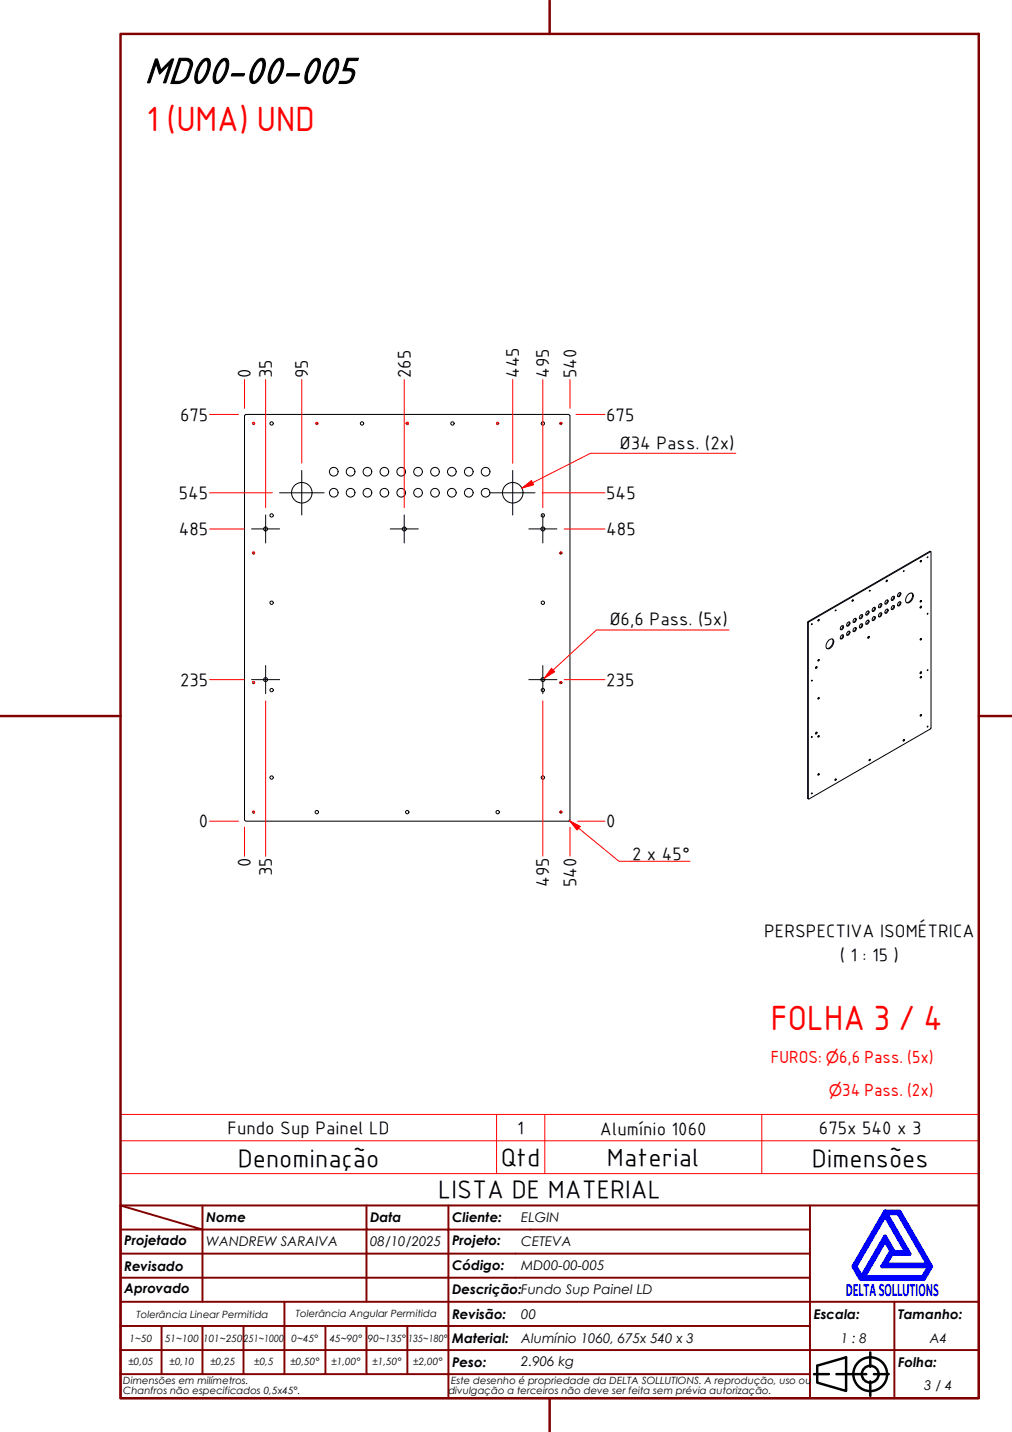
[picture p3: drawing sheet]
<svg xmlns="http://www.w3.org/2000/svg" width="210mm" height="297mm" viewBox="0 0 210 297" stroke-linecap="round" stroke-linejoin="round" font-family="sans-serif">
<!-- layer: Visible (ABNT) -->
<g fill="none" stroke="#000" stroke-width=".21">
<path d="M51 86h67l.2 .2v83.9l-.2 .2h-67l-.3-.2v-83.9zM187.4 118.4h.1l-.1 .2zM191 116.3l-.1 .2M193 114.4l.1 36.6-.1 .2-25.3 14.6-.2-.2v-36.5M193 114.4l-25.3 14.6M193 114.4l-.1-.1-25.3 14.6M167.6 128.9l.1 .1v.2l-.2-.1zM167.7 129.2v36.5M169.2 138.3h.3l-.3 .4-.1-.1zM169.3 138.3l-.2 .3M169.8 128.5l-.1 .2M169.8 136.8l-.1 .2"/>
<path d="M171.9 132.8a.6 .6 0 0 1 .9-.1 .6 .6 0 0 1 0 .8l-.2 .5a.7 .7 0 0 1-.5 .6 .7 .7 0 0 1-.7-.3v-.6zM172.6 132.6a1.38 1.38 0 0 1-1.1 1.9M174.5 130a.3 .3 0 0 1 .4-.2 .3 .3 0 0 1 0 .5l-.1 .1a.32 .32 0 0 1-.5 .2 .32 .32 0 0 1 .1-.5zM174.5 131.8a.31 .31 0 0 1 .5 .1 .31 .31 0 0 1-.2 .4 .32 .32 0 0 1-.5 .2 .32 .32 0 0 1 .1-.5zM174.8 129.8l-.1 .5-.4 .3M174.8 131.7l-.1 .5-.4 .3M175.9 131a.31 .31 0 0 1 .4 .1 .31 .31 0 0 1-.2 .5 .31 .31 0 0 1-.5 .1 .31 .31 0 0 1 .1-.5zM175.9 129.1a.31 .31 0 0 1 .4 .1 .31 .31 0 0 1-.2 .5 .31 .31 0 0 1-.5 .1 .31 .31 0 0 1 .1-.5zM176.1 129v.5l-.5 .3M176.1 130.9v.5l-.5 .3M176.8 124.4l-.1 .2M177.2 130.3a.32 .32 0 0 1 .4 0 .32 .32 0 0 1-.1 .5 .32 .32 0 0 1-.5 .2 .32 .32 0 0 1 0-.6z"/>
<path d="M177.2 128.4a.32 .32 0 0 1 .4 0 .32 .32 0 0 1-.1 .5 .32 .32 0 0 1-.5 .2 .32 .32 0 0 1 0-.6zM177.4 128.3v.4l-.4 .4M177.4 130.2v.4l-.4 .4M178.4 129.6a.3 .3 0 0 1 .5-.2 .3 .3 0 0 1 0 .5l-.1 .1a.32 .32 0 0 1-.5 .2 .32 .32 0 0 1 .1-.5zM178.4 127.7a.3 .3 0 0 1 .5-.2 .3 .3 0 0 1 0 .5l-.1 .1a.32 .32 0 0 1-.5 .2 .32 .32 0 0 1 .1-.5zM178.8 127.5l-.1 .5-.4 .3M178.8 129.4l-.1 .5-.4 .3M179.8 128.7a.31 .31 0 0 1 .5 .1 .31 .31 0 0 1-.2 .5 .31 .31 0 0 1-.5 .1 .31 .31 0 0 1 .1-.5zM179.8 126.8a.31 .31 0 0 1 .5 .1 .31 .31 0 0 1-.2 .5 .31 .31 0 0 1-.5 .1 .31 .31 0 0 1 .1-.5zM180.1 126.7l-.1 .5-.4 .3M180.1 128.6l-.1 .5-.4 .3M180.1 132l.2 .2-.3 .2z"/>
<path d="M180.1 132l-.1 .3M180.3 122.5h.2l-.1 .1zM181.1 128a.32 .32 0 0 1 .5 .1 .32 .32 0 0 1-.2 .4 .32 .32 0 0 1-.5 .2 .32 .32 0 0 1 .1-.5zM181.1 126.1a.32 .32 0 0 1 .5 0 .32 .32 0 0 1-.2 .5 .32 .32 0 0 1-.5 .2 .32 .32 0 0 1 .1-.6zM181.4 126v.4l-.5 .4M181.4 127.9v.4l-.5 .4M182.4 127.3a.3 .3 0 0 1 .4-.1 .3 .3 0 0 1 0 .4v.1a.32 .32 0 0 1-.6 .2 .32 .32 0 0 1 .1-.5zM182.4 125.4a.3 .3 0 0 1 .4-.2 .3 .3 0 0 1 0 .5v.1a.32 .32 0 0 1-.6 .2 .32 .32 0 0 1 .1-.5zM182.7 125.2l-.1 .5-.4 .3M182.7 127.1l-.1 .5-.4 .3M183.8 126.5a.31 .31 0 0 1 .5 0 .31 .31 0 0 1-.2 .5 .31 .31 0 0 1-.5 .1 .31 .31 0 0 1 0-.5zM183.8 124.6a.31 .31 0 0 1 .5 0 .31 .31 0 0 1-.2 .5 .31 .31 0 0 1-.5 .1 .31 .31 0 0 1 0-.5z"/>
<path d="M183.9 120.4l-.1 .2M184 124.4v.5l-.4 .3M184 126.4v.4l-.4 .3M185.1 125.7a.32 .32 0 0 1 .5 .1 .32 .32 0 0 1-.2 .4 .32 .32 0 0 1-.5 .2 .32 .32 0 0 1 .1-.5zM185.1 123.8a.32 .32 0 0 1 .5 .1 .32 .32 0 0 1-.2 .4 .32 .32 0 0 1-.5 .2 .32 .32 0 0 1 .1-.5zM185.4 123.7l-.1 .4-.4 .4M185.4 125.6l-.1 .4-.4 .4M186.3 125a.3 .3 0 0 1 .5-.1 .3 .3 0 0 1 0 .5 .33 .33 0 0 1-.5 .3 .33 .33 0 0 1 0-.6zM186.4 123a.31 .31 0 0 1 .5 .1 .31 .31 0 0 1-.2 .5 .32 .32 0 0 1-.5 .1 .32 .32 0 0 1 .1-.5zM186.7 122.9l-.1 .6-.4 .2M186.7 124.8l-.1 .6-.4 .2M188.4 123.3a.6 .6 0 0 1 .9-.2 .6 .6 0 0 1 .1 .9l-.4 .6a.61 .61 0 0 1-.6 .5 .61 .61 0 0 1-.6-.5l.2-.8z"/>
<path d="M189.1 123a1.38 1.38 0 0 1-1.1 2M190.9 125.9l.2-.1-.2 .3zM190.9 139.4h.2v.1l-.2 .2zM191 132.5l-.1 .2M191 124.6l-.1 .2M191 139.4l-.2 .3M191 125.8l-.2 .3M169.3 151.9l.2 .1-.3 .3-.1-.2zM169.3 151.9l-.2 .3M169.8 144.7l-.1 .2M169.8 152.6l-.1 .2M180.4 157.5l-.1 .2"/>
<path d="M187.4 153.4l-.1 .2M191 148.3l-.1 .1M191 140.4l-.1 .2M169.8 160.5l-.1 .2M173.3 161.6l-.1 .2"/>
<circle cx="52.6" cy="87.8" r=".2"/>
<circle cx="56.3" cy="87.8" r=".35"/>
<circle cx="65.7" cy="87.8" r=".2"/>
<circle cx="69.2" cy="97.8" r=".9"/>
<circle cx="72.7" cy="97.8" r=".9"/>
<circle cx="75.1" cy="87.8" r=".35"/>
<circle cx="76.2" cy="97.8" r=".9"/>
<circle cx="79.7" cy="97.8" r=".9"/>
<circle cx="83.2" cy="97.8" r=".9"/>
<circle cx="84.5" cy="87.8" r=".2"/>
<circle cx="86.7" cy="97.8" r=".9"/>
<circle cx="90.2" cy="97.8" r=".9"/>
<circle cx="93.7" cy="97.8" r=".9"/>
<circle cx="93.8" cy="87.8" r=".35"/>
<circle cx="97.2" cy="97.8" r=".9"/>
<circle cx="100.7" cy="97.8" r=".9"/>
<circle cx="103.2" cy="87.8" r=".2"/>
<circle cx="112.6" cy="87.8" r=".35"/>
<circle cx="116.3" cy="87.8" r=".2"/>
<circle cx="52.6" cy="114.7" r=".2"/>
<circle cx="55.1" cy="109.7" r=".41"/>
<circle cx="56.3" cy="106.9" r=".35"/>
<circle cx="62.6" cy="102.2" r="2.13"/>
<circle cx="69.2" cy="102.2" r=".9"/>
<circle cx="72.7" cy="102.2" r=".9"/>
<circle cx="76.2" cy="102.2" r=".9"/>
<circle cx="79.7" cy="102.2" r=".9"/>
<circle cx="83.2" cy="102.2" r=".9"/>
<circle cx="83.9" cy="109.7" r=".41"/>
<circle cx="86.7" cy="102.2" r=".9"/>
<circle cx="90.2" cy="102.2" r=".9"/>
<circle cx="93.7" cy="102.2" r=".9"/>
<circle cx="97.2" cy="102.2" r=".9"/>
<circle cx="100.7" cy="102.2" r=".9"/>
<circle cx="106.4" cy="102.2" r="2.13"/>
<circle cx="112.6" cy="109.7" r=".41"/>
<circle cx="112.6" cy="106.9" r=".35"/>
<circle cx="116.3" cy="114.7" r=".2"/>
<circle cx="191" cy="116.4" r=".15"/>
<circle cx="192.4" cy="115.6" r=".09"/>
<circle cx="56.3" cy="125" r=".35"/>
<circle cx="112.6" cy="125" r=".35"/>
<circle cx="168.4" cy="129.5" r=".09"/>
<circle cx="169.8" cy="137" r=".15"/>
<circle cx="169.8" cy="128.7" r=".15"/>
<circle cx="173.3" cy="126.6" r=".09"/>
<circle cx="176.9" cy="124.6" r=".15"/>
<circle cx="183.9" cy="120.5" r=".15"/>
<circle cx="191" cy="124.7" r=".15"/>
<circle cx="191" cy="132.6" r=".15"/>
<circle cx="192.4" cy="139" r=".09"/>
<circle cx="192.4" cy="127.3" r=".09"/>
<circle cx="52.6" cy="141.6" r=".2"/>
<circle cx="55.1" cy="141" r=".41"/>
<circle cx="56.3" cy="143.1" r=".35"/>
<circle cx="112.6" cy="141" r=".41"/>
<circle cx="112.6" cy="143.1" r=".35"/>
<circle cx="116.3" cy="141.6" r=".2"/>
<circle cx="168.4" cy="152.9" r=".09"/>
<circle cx="168.4" cy="141.2" r=".09"/>
<circle cx="169.8" cy="144.9" r=".15"/>
<circle cx="169.8" cy="152.8" r=".15"/>
<circle cx="180.4" cy="157.7" r=".15"/>
<circle cx="187.5" cy="153.6" r=".15"/>
<circle cx="191" cy="140.5" r=".15"/>
<circle cx="191" cy="148.4" r=".15"/>
<circle cx="192.4" cy="150.7" r=".09"/>
<circle cx="52.6" cy="168.5" r=".2"/>
<circle cx="56.3" cy="161.3" r=".35"/>
<circle cx="65.7" cy="168.5" r=".35"/>
<circle cx="84.5" cy="168.5" r=".35"/>
<circle cx="103.2" cy="168.5" r=".35"/>
<circle cx="112.6" cy="161.3" r=".35"/>
<circle cx="116.3" cy="168.5" r=".2"/>
<circle cx="168.4" cy="164.6" r=".09"/>
<circle cx="169.8" cy="160.7" r=".15"/>
<circle cx="173.3" cy="161.8" r=".15"/>
</g>
<!-- layer: Visible Narrow (ABNT) -->
<path d="M52.3 87.9l.2-.3h.2l.1 .4-.2 .1M65.5 87.9l.2-.3h.2v.4l-.1 .1M84.2 87.9l.2-.3h.2l.1 .4-.2 .1M103.5 87.9l-.1-.2-.3-.1-.1 .2 .2 .3M116.6 87.9l-.1-.2-.3-.1-.1 .2 .2 .3M52.3 114.8l.2-.3h.2l.1 .4-.2 .1M116.6 114.8l-.1-.2-.3-.1-.1 .2 .2 .3M52.3 141.6l.2-.2h.2l.1 .3-.2 .1M116.6 141.6l-.1-.1-.3-.1-.1 .2 .2 .2M52.3 168.5l.2-.3 .2 .1 .1 .3-.2 .1M116.6 168.5l-.1-.2h-.3l-.1 .1 .2 .3" fill="none" stroke="#f00" stroke-width=".21"/>
<path d="M114.7 139l-1.8 1.7M25 236.6h178v-5.4h-178v12.2M103 231.2v12.2M113 231.2v12.2M158 231.2v12.2M203 236.6v6.8h-178M25 243.4v6.6h178v-6.6" fill="none" stroke="#f00" stroke-width=".21"/>
<!-- layer: Borda A3/A4 (ABNT) -->
<path d="M25 7h178v283h-178zM114 0v7M0 148.5h25M203 148.5h7M114 290v7" fill="none" stroke="#800000" stroke-width=".51"/>
<path d="M183.6 257.3l1.2 2.2-1.8 3.2h9.7l-1.3 2.2h-12.2zM183.6 252.1l4.4 7.6h-2.6l-1.8-3.2-4.9 8.4-1.3-2.2zM183.6 251.3h3l6.5 11.4-1.5 2.6h-13.1l-1.5-2.6zM183.8 251.7h2.5l6.2 10.6h-8.8l1.3-2.2h3.7zM185 259.7h.2l-.1 .2z" fill="none" stroke="#00f" stroke-width=".8"/>
<!-- layer: 0 -->
<path d="M178.5 265.3h13.1" fill="none" stroke="#000" stroke-width=".21"/>
<g fill="none" stroke="#800000" stroke-width=".4">
<path d="M25 250l17 5h-17M25 250h178v40h-178zM42 255h34v5h17M42 255v15M42 250v5M76 250v5h17v5M93 250v5h75M168 250v20h-143M25 260h51v10M25 275h17M33.5 275v10M50.5 275h-8.5v10"/>
<path d="M59 270v15h-8.5M67.5 275v10h-8.5M76 275v10h8.5M84.5 275v10M93 275h-42.5v10M93 260v5h-68M93 275v10h75M93 260h75M93 275h75M168 265h-75v10M185.5 270v10h17.5M203 270h-35v10h17.5v10"/>
<path d="M25 285h25.5M25 280h143v10M67.5 285h8.5M84.5 285h8.5v5"/>
</g>
<g fill="none" stroke="#000" stroke-width=".51">
<path d="M168.8 285h3.1M169.5 283.3l6-1.8v7l-6-1.7zM173.5 285h6.2M180.5 280.5v3M180.5 286.5v3M181.3 285h3"/>
<circle cx="180.5" cy="285" r="3.5"/>
<circle cx="180.5" cy="285" r="1.75"/>
</g>
<!-- layer: Marca de centro (ISO) -->
<g fill="none" stroke="#000" stroke-width=".21">
<path d="M62.6 97.6v9.2M106.3 97.6v9.2M52.2 109.7h5.8M55.1 106.8v5.8M58 102.2h9.2M80.9 109.7h5.9M83.8 106.8v5.8M101.7 102.2h9.3M109.7 109.7h5.8M112.6 106.8v5.8M55.1 138.1v5.8M112.6 138.1v5.8"/>
<path d="M52.2 141h5.8M109.7 141h5.8"/>
</g>
<path d="M114.4 138.6l.7 .7-2.2 1.4z" fill="#f00"/>
<path d="M110.5 100.1l-2.3 1.1M114.4 138.6l.7 .7-2.2 1.4zM151.2 130.7h-27.5l-9 8.3" fill="none" stroke="#f00" stroke-width=".21"/>
<g fill="none" stroke="#f00" stroke-width=".21">
<path d="M50.7 78.7v6M55.1 78.7v26.6M62.6 78.7v17.4M83.8 78.7v26.6M106.3 78.7v17.4M112.6 78.7v26.6M118.2 78.7v6M43.5 86h6M119.5 86h6M43.5 109.7h7.2M43.5 102.2h13M112.5 102.2h13"/>
<path d="M117 109.7h8.5M43.5 141h7.2M55.1 145.4v32.2M112.6 145.4v32.2M117 141h8.5M43.5 170.3h6M50.7 171.6v6M118.2 171.6v6M119.8 170.3h5.7"/>
</g>
<path d="M108.2 101.2l2-1.5 .5 .9z" fill="#f00"/>
<path d="M152.6 94h-30.1l-12 6.1M108.2 101.2l2-1.5 .5 .9zM118.1 170.2l1.9 1.6" fill="none" stroke="#f00" stroke-width=".21"/>
<path d="M118.1 170.2l2.2 1.2-.6 .8z" fill="#f00"/>
<path d="M118.1 170.2l2.2 1.2-.6 .8zM120 171.8l8.4 6.9h14.8" fill="none" stroke="#f00" stroke-width=".21"/>
<text font-size="8.1" x="30" y="17.2">MD00-00-005</text>
<g font-size="7" fill="#f00">
<text x="30.4" y="27.1">1 (UMA) UND</text>
<text x="159.9" y="213.7">FOLHA 3 / 4</text>
</g>
<g font-size="5.4">
<text x="49.3" y="242">Denominação</text>
<text x="103.9" y="241.8">Qtd</text>
<text x="125.9" y="241.8">Material</text>
<text x="168.4" y="242">Dimensões</text>
<text x="90.9" y="248.5">LISTA DE MATERIAL</text>
</g>
<g font-size="3.9">
<text x="52" y="78.5" transform="rotate(-90 52 78.5)">0</text>
<text x="56.4" y="78.5" transform="rotate(-90 56.4 78.5)">35</text>
<text x="63.9" y="78.5" transform="rotate(-90 63.9 78.5)">95</text>
<text x="85.1" y="78.5" transform="rotate(-90 85.1 78.5)">265</text>
<text x="107.6" y="78.5" transform="rotate(-90 107.6 78.5)">445</text>
<text x="113.9" y="78.5" transform="rotate(-90 113.9 78.5)">495</text>
<text x="119.5" y="78.5" transform="rotate(-90 119.5 78.5)">540</text>
<text x="37.3" y="87.2">675</text>
<text x="125.7" y="87.2">675</text>
<text x="128.6" y="93.2">Ø34 Pass. (2x)</text>
<text x="37.1" y="103.5">545</text>
<text x="125.7" y="103.5">545</text>
<text x="37.1" y="111">485</text>
<text x="125.7" y="111">485</text>
<text x="126.5" y="129.6">Ø6,6 Pass. (5x)</text>
<text x="37.3" y="142.2">235</text>
<text x="125.7" y="142.2">235</text>
<text x="41.3" y="171.6">0</text>
<text x="125.7" y="171.6">0</text>
<text x="52" y="179.8" transform="rotate(-90 52 179.8)">0</text>
<text x="131.1" y="178.3">2 x 45°</text>
<text x="56.4" y="181.8" transform="rotate(-90 56.4 181.8)">35</text>
<text x="113.9" y="184" transform="rotate(-90 113.9 184)">495</text>
<text x="119.5" y="184" transform="rotate(-90 119.5 184)">540</text>
<text x="158.5" y="194.3">PERSPECTIVA ISOMÉTRICA</text>
<text x="174.2" y="199.3">( 1 : 15 )</text>
<text x="47.2" y="235.2">Fundo Sup Painel LD</text>
<text x="107.3" y="235.2">1</text>
<text x="124.4" y="235.3">Alumínio 1060</text>
<text x="169.9" y="235.2">675x 540 x 3</text>
</g>
<text font-size="3.9" fill="#00f" x="175.4" y="268.8">DELTASOLLUTIONS</text>
<text font-size="3.5" fill="#f00" x="159.9" y="220.5">FUROS: ⌀6,6 Pass. (5x)</text>
<text font-size="3.2" fill="#f00" x="171.9" y="227.3">⌀34 Pass. (2x)</text>
<g font-size="2.8">
<text x="42.8" y="253.5">Nome</text>
<text x="76.8" y="253.5">Data</text>
<text x="93.8" y="253.6">Cliente:</text>
<text x="108.1" y="253.5">ELGIN</text>
<text x="25.8" y="263.6">Revisado</text>
<text x="25.8" y="258.3">Projetado</text>
<text x="42.8" y="258.5">WANDREW SARAIVA</text>
<text x="76.8" y="258.4">08/10/2025</text>
<text x="93.8" y="263.4">Código:</text>
<text x="93.8" y="258.3">Projeto:</text>
<text x="108.1" y="263.5">MD00-00-005</text>
<text x="108.1" y="258.5">CETEVA</text>
<text x="25.8" y="268.3">Aprovado</text>
<text x="93.8" y="268.3">Descrição:Fundo Sup Painel LD</text>
<text x="93.8" y="273.6">Revisão:</text>
<text x="108.1" y="273.5">00</text>
<text x="168.8" y="273.5">Escala:</text>
<text x="186.3" y="273.5">Tamanho:</text>
<text x="93.8" y="278.6">Material:</text>
<text x="108.1" y="278.5">Alumínio 1060, 675x 540 x 3</text>
<text x="174.4" y="278.5">1 : 8</text>
<text x="192.8" y="278.6">A4</text>
<text x="93.8" y="283.5">Peso:</text>
<text x="108.1" y="283.3">2.906 kg</text>
<text x="186.3" y="283.5">Folha:</text>
<text x="191.7" y="288.4">3 / 4</text>
</g>
<g font-size="2.1">
<text x="28.3" y="273.3">Tolerância Linear Permitida</text>
<text x="61.4" y="273.1">Tolerância Angular Permitida</text>
<text x="26.9" y="278.3">1~50</text>
<text x="34.2" y="278.3">51~100</text>
<text x="42.1" y="278.3">101~250</text>
<text x="50.5" y="278.3">251~1000</text>
<text x="60.5" y="278.3">0~45°</text>
<text x="68.4" y="278.3">45~90°</text>
<text x="76.3" y="278.3">90~135°</text>
<text x="84.7" y="278.3">135~180°</text>
<text x="25.6" y="287.1">Dimensões em milímetros.</text>
<text x="26.6" y="283.2">±0,05</text>
<text x="35.2" y="283.2">±0,10</text>
<text x="43.6" y="283.2">±0,25</text>
<text x="52.7" y="283.2">±0,5</text>
<text x="60.2" y="283.2">±0,50°</text>
<text x="68.7" y="283.2">±1,00°</text>
<text x="77.2" y="283.2">±1,50°</text>
<text x="85.7" y="283.2">±2,00°</text>
<text x="93.6" y="287.1">Este desenho é propriedade da DELTA SOLLUTIONS. A reprodução, uso ou</text>
<text x="25.6" y="289.2">Chanfros não especificados 0,5x45°.</text>
<text x="93" y="289.2">divulgação a terceiros não deve ser feita sem prévia autorização.</text>
</g>
</svg>
